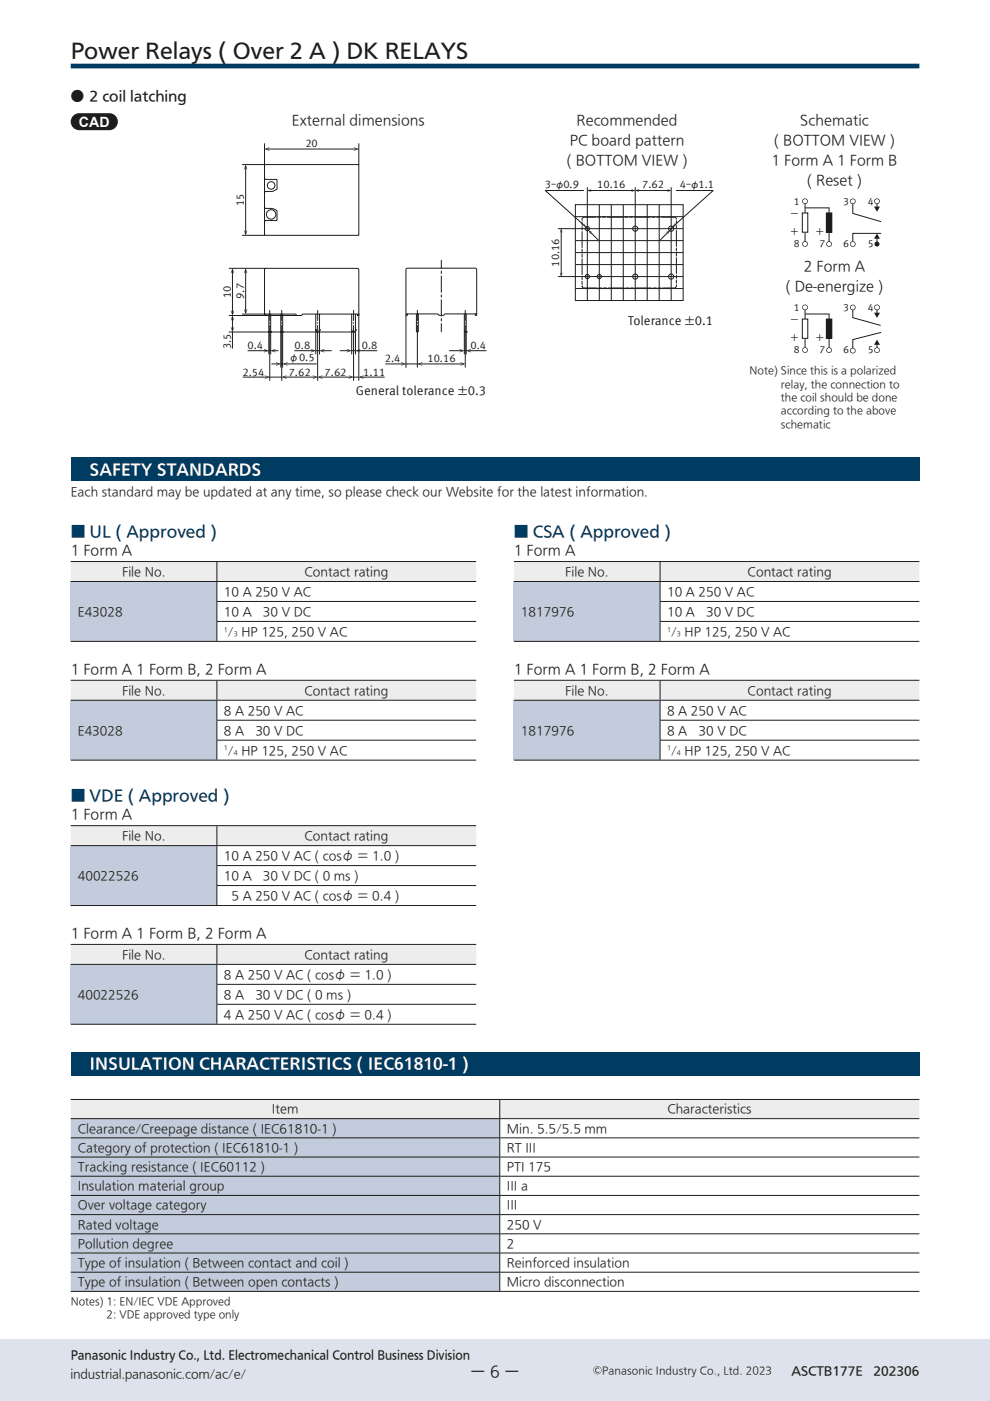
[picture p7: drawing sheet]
<svg xmlns="http://www.w3.org/2000/svg" width="210mm" height="297mm" viewBox="0 0 210 297" stroke-linecap="round" stroke-linejoin="round" font-family="sans-serif">
<g fill="#dde2ec">
<path d="M0 284h210v13h-210z"/>
<path d="M207 284h3v13h-3z"/>
</g>
<path d="M15 14h180" fill="none" stroke="#003c62" stroke-width="1" stroke-linecap="butt"/>
<path d="M125.8 290.5a.9 .9 0 0 0 1.8 0 .9 .9 0 0 0-1.8 0zM125.9 290.5a.8 .8 0 0 1 1.6 0 .8 .8 0 0 1-1.6 0zM126.3 290.2a.58 .58 0 0 0 .1 .7 .58 .58 0 0 0 .7 .1v-.2h-.6a.41 .41 0 0 1 0-.6 .41 .41 0 0 1 .6 0v-.2a.6 .6 0 0 0-.8 .2z" fill="#1d1d1b"/>
<path d="M15 97h180v5h-180z" fill="#003c62"/>
<g fill="#fff">
<path d="M15 29h26v23h-26z"/>
<path d="M46.6 28.7h57.1v56.3h-57.1z"/>
</g>
<g fill="none" stroke="#1d1d1b" stroke-width=".21">
<path d="M56.1 34.9h20v15h-20zM56.1 37.7l.3 .3 2.3 .1v2a3 3 0 0 1-2.4 .5l-.2 .3M52.1 57.2v9.1M56.1 43.9l.2 .2a3 3 0 0 1 2.4 .6v2h-2.3l-.3 .3M93.6 55.2v1.8M56.1 66.6h6.6l.3 .3h1l.2-.3h11.9M56.4 66.6v.3h-.3v-9.7l.3-.3h19.6l.1 .3v9.7h-.3v-.3M57 70.4h.1M57 66.6v3.8h.4v-3.8M57.2 65.7v2.3M57.2 68.9v2.3M57.4 70.4h.1"/>
<path d="M59.5 70.4h.1M59.6 66.6v3.8h.4v-3.8M59.8 65.7v2.3M59.8 68.9v2.3M60 70.4h.1M67 70h.1M67 66.6v3.4l.2 .4h.4l.2-.4v-3.4M67.4 65.7v2.3M67.4 68.9v2.3M67.8 70h.1M74.6 66.6v3.4l.2 .4h.4l.2-.4v-3.4M75 65.7v2.3"/>
<path d="M75 68.9v2.3M75.4 70h.1M86.1 66.6h6.8l.2 .3h1l.3-.3h6.7M86.4 66.6v.3h-.3v-9.7l.3-.3h14.6l.1 .3v9.7h-.3v-.3M88.3 66.6v3.8h.4v-3.8M88.5 65.7v2.3M88.5 68.9v2.3M93.6 68.6v1.8M98.5 66.6v3.8h.4v-3.8M98.5 70.4h.1M98.7 65.7v2.3M98.7 68.9v2.3"/>
<path d="M98.9 70.4h.1"/>
<circle cx="57.5" cy="39.3" r=".8"/>
<circle cx="57.5" cy="45.5" r="1"/>
</g>
<path d="M57.2 68.6v-.4M59.8 68.6v-.4M67.4 68.6v-.4M75 68.6v-.4M88.5 68.6v-.4M98.7 68.6v-.4" fill="none" stroke="#1d1d1b" stroke-width=".21" stroke-dasharray=".3 .3" stroke-linecap="butt"/>
<path d="M93.6 57.5v.8" fill="none" stroke="#1d1d1b" stroke-width=".21" stroke-dasharray=".5 .5"/>
<path d="M93.6 58.5v9.8" fill="none" stroke="#1d1d1b" stroke-width=".21" stroke-dasharray="3.5 .5 .5 .5"/>
<g fill="#1d1d1b">
<path d="M51.7 65.6h.1l.3 .7 .3-.7h.1l-.4 1z"/>
<path d="M52.1 56.9l.4 1h-.1l-.3-.7-.3 .7h-.1z"/>
</g>
<path d="M49.3 67.2v2.9M51.4 66.6h4.7" fill="none" stroke="#1d1d1b" stroke-width=".21"/>
<g fill="#1d1d1b">
<path d="M48.9 69.4h.1l.3 .7 .3-.7h.1l-.4 1z"/>
<path d="M49.3 66.9l.4 1h-.1l-.3-.7-.3 .7h-.1z"/>
</g>
<path d="M49.3 57.2v9.4M48.6 70.4h26.6M49.3 70.4v3.4" fill="none" stroke="#1d1d1b" stroke-width=".21"/>
<g fill="#1d1d1b">
<path d="M48.9 65.9h.1l.3 .7 .3-.7h.1l-.4 1z"/>
<path d="M49.3 56.9l.4 1h-.1l-.3-.7-.3 .7h-.1z"/>
</g>
<path d="M52.1 35.2v14.4M48.6 56.9h7.8M48.6 66.9h14.4" fill="none" stroke="#1d1d1b" stroke-width=".21"/>
<g fill="#1d1d1b">
<path d="M51.7 48.9h.1l.3 .7 .3-.7h.1l-.4 1z"/>
<path d="M52.1 34.9l.4 1h-.1l-.3-.7-.3 .7h-.1z"/>
</g>
<path d="M51.4 34.9h4.7M56.4 31.6h19.4M51.4 49.9h4.7" fill="none" stroke="#1d1d1b" stroke-width=".21"/>
<g fill="#1d1d1b">
<path d="M56.1 31.6l1-.4v.1l-.7 .3 .7 .3v.1z"/>
<path d="M75.1 31.2l1 .4-1 .4v-.1l.7-.3-.7-.3z"/>
</g>
<path d="M56.1 30.5v4.4M76.1 30.5v4.4M59.6 77.2h.4M59.6 70.4v7.5M60 70.4v7.5M60.3 77.2h6.8" fill="none" stroke="#1d1d1b" stroke-width=".21"/>
<path d="M60 77.2l1-.4v.1l-.7 .3 .7 .2v.1z" fill="#1d1d1b"/>
<path d="M57.6 77.2h1.6" fill="none" stroke="#1d1d1b" stroke-width=".21"/>
<path d="M58.6 76.8l1 .4-1 .3-.1-.1 .7-.2-.7-.3z" fill="#1d1d1b"/>
<path d="M67 74.4h.8M67 70v5.1M67.8 70v5.1M68.1 74.4h2.2" fill="none" stroke="#1d1d1b" stroke-width=".21"/>
<path d="M67.8 74.4l1-.4v.1l-.7 .3 .7 .2v.1z" fill="#1d1d1b"/>
<path d="M62.5 74.4h4.1" fill="none" stroke="#1d1d1b" stroke-width=".21"/>
<path d="M66 74l1 .4-1 .3-.1-.1 .7-.2-.7-.3z" fill="#1d1d1b"/>
<path d="M52.6 74.4h4.1M57 74.4h.4" fill="none" stroke="#1d1d1b" stroke-width=".21"/>
<path d="M56 74l1 .4-1 .3v-.1l.7-.2-.7-.3z" fill="#1d1d1b"/>
<path d="M57 70.4v4.7M57.4 70.4v4.7M57.7 74.4h1.3" fill="none" stroke="#1d1d1b" stroke-width=".21"/>
<path d="M57.4 74.4l1-.4v.1l-.7 .3 .7 .2v.1z" fill="#1d1d1b"/>
<path d="M74.6 74.4h.8M74.6 70v5.1M75.4 70v5.1M75.7 74.4h4.3" fill="none" stroke="#1d1d1b" stroke-width=".21"/>
<path d="M75.4 74.4l1-.4v.1l-.7 .3 .7 .2v.1z" fill="#1d1d1b"/>
<path d="M72.1 74.4h2.2" fill="none" stroke="#1d1d1b" stroke-width=".21"/>
<path d="M73.6 74l1 .4-1 .3-.1-.1 .7-.2-.7-.3z" fill="#1d1d1b"/>
<path d="M75 80h1.1M76.1 66.6v14.1M76.4 80h5.1" fill="none" stroke="#1d1d1b" stroke-width=".21"/>
<path d="M76.1 80l1-.4v.1l-.7 .3 .7 .2v.1z" fill="#1d1d1b"/>
<path d="M67.7 80h7" fill="none" stroke="#1d1d1b" stroke-width=".21"/>
<g fill="#1d1d1b">
<path d="M74 79.6l1 .4-1 .3v-.1l.7-.2-.7-.3z"/>
<path d="M67.4 80l1-.4v.1l-.7 .3 .7 .2v.1z"/>
</g>
<path d="M60.1 80h7M75 71.2v9.5" fill="none" stroke="#1d1d1b" stroke-width=".21"/>
<g fill="#1d1d1b">
<path d="M66.4 79.6l1 .4-1 .3-.1-.1 .7-.2-.7-.3z"/>
<path d="M59.8 80l1-.4v.1l-.7 .3 .7 .2v.1z"/>
</g>
<path d="M51.5 80h5.4M57.2 80h2.6M67.4 71.2v9.5" fill="none" stroke="#1d1d1b" stroke-width=".21"/>
<path d="M56.2 79.6l1 .4-1 .3v-.1l.7-.2-.7-.3z" fill="#1d1d1b"/>
<path d="M57.2 71.2v9.5M59.8 71.2v9.5M98.5 74.4h.4M99.2 74.4h3.9" fill="none" stroke="#1d1d1b" stroke-width=".21"/>
<path d="M98.9 74.4l1-.4v.1l-.7 .3 .7 .2v.1z" fill="#1d1d1b"/>
<path d="M95.3 74.4h2.9M98.5 70.4v4.7M98.9 70.4v4.7" fill="none" stroke="#1d1d1b" stroke-width=".21"/>
<path d="M97.5 74l1 .4-1 .3-.1-.1 .7-.2-.7-.3z" fill="#1d1d1b"/>
<path d="M88.8 77.2h9.6" fill="none" stroke="#1d1d1b" stroke-width=".21"/>
<g fill="#1d1d1b">
<path d="M97.7 76.8l1 .4-1 .3-.1-.1 .7-.2-.7-.3z"/>
<path d="M88.5 77.2l1-.4 .1 .1-.7 .3 .7 .2-.1 .1z"/>
</g>
<path d="M81.8 77.2h4M86.1 66.9v11M88.5 71.2v6.7M98.7 71.2v6.7" fill="none" stroke="#1d1d1b" stroke-width=".21"/>
<path d="M85.1 76.8l1 .4-1 .3v-.1l.7-.2-.7-.3z" fill="#1d1d1b"/>
<path d="M86.1 77.2h2.4" fill="none" stroke="#1d1d1b" stroke-width=".21"/>
<path d="M115.1 37.6h36.9v32.6h-36.9z" fill="#fff"/>
<g fill="none" stroke="#1d1d1b" stroke-width=".21">
<path d="M122 43.4h22.9v20.3h-22.9zM122 45.9h22.9M122 51h22.9M122 53.6h22.9M122 56.1h22.9M124.8 40.4h9.7M127.1 43.4v20.3M129.7 43.4v20.3M132.2 43.4v20.3M137.3 43.4v20.3M139.8 43.4v20.3M122 61.2h22.9"/>
<circle cx="124.6" cy="58.6" r=".45"/>
<circle cx="124.6" cy="48.5" r=".45"/>
<circle cx="127.1" cy="58.6" r=".45"/>
<circle cx="134.7" cy="48.5" r=".55"/>
<circle cx="134.7" cy="58.6" r=".55"/>
<circle cx="142.4" cy="48.5" r=".55"/>
<circle cx="142.4" cy="58.6" r=".55"/>
</g>
<path d="M123.5 46.3l.4-.2h19.4l.2 .4-.1 14.4-.3 .2-19.4-.1-.2-.3z" fill="none" stroke="#1d1d1b" stroke-width=".21" stroke-dasharray="3.4 .3 .7 .3 .7 .3"/>
<g fill="#1d1d1b">
<path d="M124.6 40.4l.8-.2-.6 .2 .6 .3z"/>
<path d="M133.9 40.1l.8 .3-.8 .3 .6-.3z"/>
</g>
<path d="M124.6 39.7v24M135 40.4h7.1" fill="none" stroke="#1d1d1b" stroke-width=".21"/>
<g fill="#1d1d1b">
<path d="M134.7 40.4l.9-.2-.6 .2 .5 .3z"/>
<path d="M141.6 40.1l.8 .3-.8 .3 .5-.3z"/>
</g>
<path d="M134.7 39.7v24M142.4 39.7v24M119 48.7v9.7" fill="none" stroke="#1d1d1b" stroke-width=".21"/>
<g fill="#1d1d1b">
<path d="M118.7 57.8l.3 .6 .3-.6-.3 .8z"/>
<path d="M119 48.5l.2 .8-.2-.6-.3 .6z"/>
</g>
<path d="M118.3 58.6h26.6M118.3 48.5h26.6M123.8 40.4h-8.1l8.4 7.6" fill="none" stroke="#1d1d1b" stroke-width=".21"/>
<path d="M123.8 47.4l.5 .7-.8-.3 .6 .2z" fill="#1d1d1b"/>
<path d="M125 49l2 2" fill="none" stroke="#1d1d1b" stroke-width=".21"/>
<path d="M124.8 48.8l.8 .5-.6-.3 .2 .6z" fill="#1d1d1b"/>
<path d="M124.3 48.1l.5 .7M143.5 40.4h7.8l-8.5 7.6" fill="none" stroke="#1d1d1b" stroke-width=".21"/>
<path d="M143 47.4l-.2 .6 .6-.2-.8 .3z" fill="#1d1d1b"/>
<path d="M141.9 49l-1.9 2" fill="none" stroke="#1d1d1b" stroke-width=".21"/>
<path d="M141.3 49.2l.8-.4-.4 .8 .2-.6z" fill="#1d1d1b"/>
<path d="M142.6 48.1l-.5 .7" fill="none" stroke="#1d1d1b" stroke-width=".21"/>
<path d="M167.1 41.2h20.3v12.3h-20.3z" fill="#fff"/>
<path d="M186 50.4v1.3" fill="none" stroke="#1d1d1b" stroke-width=".21"/>
<g fill="#1d1d1b">
<path d="M186 49.5l.6 1.1h-1.2z"/>
<circle cx="186" cy="51.7" r=".53"/>
</g>
<path d="M186.9 49.5h-6v2.2" fill="none" stroke="#1d1d1b" stroke-width=".21"/>
<circle cx="180.9" cy="51.7" r=".53" fill="#fff"/>
<path d="M180.4 51.7a.46 .46 0 0 1 .9 0 .46 .46 0 0 1-.9 0zM180.3 51.7a.6 .6 0 0 0 1.2 0 .6 .6 0 0 0-1.2 0z" fill="#1d1d1b"/>
<path d="M170.8 42.7v9" fill="none" stroke="#1d1d1b" stroke-width=".21"/>
<circle cx="170.8" cy="42.7" r=".53" fill="#fff"/>
<path d="M170.3 42.7a.46 .46 0 0 1 .9 0 .46 .46 0 0 1-.9 0zM170.2 42.7a.6 .6 0 0 0 1.2 0 .6 .6 0 0 0-1.2 0z" fill="#1d1d1b"/>
<circle cx="170.8" cy="51.7" r=".53" fill="#fff"/>
<path d="M170.3 51.7a.46 .46 0 0 0 .9 0 .46 .46 0 0 0-.9 0zM170.2 51.7a.6 .6 0 0 1 1.2 0 .6 .6 0 0 1-1.2 0z" fill="#1d1d1b"/>
<path d="M170.2 45.2h1.1v4h-1.1z" fill="#fff"/>
<path d="M170.2 45.2h1.1v4h-1.1z" fill="none" stroke="#1d1d1b" stroke-width=".21"/>
<path d="M175.3 45.2h1.1v4h-1.1z" fill="#1d1d1b"/>
<path d="M175.3 45.2h1.1v4h-1.1zM186 42.7v1.3" fill="none" stroke="#1d1d1b" stroke-width=".21"/>
<circle cx="186" cy="42.7" r=".53" fill="#fff"/>
<g fill="#1d1d1b">
<path d="M185.4 43.8h1.2l-.6 1.1z"/>
<path d="M185.5 42.7a.5 .5 0 0 1 1 0 .5 .5 0 0 1-1 0zM185.4 42.7a.6 .6 0 0 0 1.2 0 .6 .6 0 0 0-1.2 0z"/>
</g>
<path d="M180.9 42.7v2.6l6 1.7" fill="none" stroke="#1d1d1b" stroke-width=".21"/>
<circle cx="180.9" cy="42.7" r=".53" fill="#fff"/>
<path d="M180.4 42.7a.46 .46 0 0 1 .9 0 .46 .46 0 0 1-.9 0zM180.3 42.7a.6 .6 0 0 0 1.2 0 .6 .6 0 0 0-1.2 0z" fill="#1d1d1b"/>
<path d="M170.8 44.1h5.1v7.6" fill="none" stroke="#1d1d1b" stroke-width=".21"/>
<circle cx="175.9" cy="51.7" r=".53" fill="#fff"/>
<path d="M175.4 51.7a.46 .46 0 0 0 .9 0 .46 .46 0 0 0-.9 0zM175.3 51.7a.6 .6 0 0 1 1.2 0 .6 .6 0 0 1-1.2 0z" fill="#1d1d1b"/>
<path d="M167.1 63.7h20.3v12.2h-20.3z" fill="#fff"/>
<path d="M186 72.9v1.3" fill="none" stroke="#1d1d1b" stroke-width=".21"/>
<circle cx="186" cy="74.2" r=".53" fill="#fff"/>
<g fill="#1d1d1b">
<path d="M186 72l.6 1.1h-1.2z"/>
<path d="M185.5 74.2a.5 .5 0 0 1 1 0 .5 .5 0 0 1-1 0zM185.4 74.2a.6 .6 0 0 0 1.2 0 .6 .6 0 0 0-1.2 0z"/>
</g>
<path d="M186.9 70.5l-6 1.5v2.3" fill="none" stroke="#1d1d1b" stroke-width=".21"/>
<circle cx="180.9" cy="74.3" r=".53" fill="#fff"/>
<path d="M180.4 74.3a.46 .46 0 0 1 .9 0 .46 .46 0 0 1-.9 0zM180.3 74.3a.6 .6 0 0 0 1.2 0 .6 .6 0 0 0-1.2 0z" fill="#1d1d1b"/>
<path d="M170.8 65.2v9" fill="none" stroke="#1d1d1b" stroke-width=".21"/>
<circle cx="170.8" cy="65.2" r=".53" fill="#fff"/>
<path d="M170.3 65.2a.46 .46 0 0 1 .9 0 .46 .46 0 0 1-.9 0zM170.2 65.2a.6 .6 0 0 0 1.2 0 .6 .6 0 0 0-1.2 0z" fill="#1d1d1b"/>
<circle cx="170.8" cy="74.2" r=".53" fill="#fff"/>
<path d="M170.3 74.2a.46 .46 0 0 0 .9 0 .46 .46 0 0 0-.9 0zM170.2 74.2a.6 .6 0 0 1 1.2 0 .6 .6 0 0 1-1.2 0z" fill="#1d1d1b"/>
<path d="M170.2 67.7h1.1v4h-1.1z" fill="#fff"/>
<path d="M170.2 67.7h1.1v4h-1.1z" fill="none" stroke="#1d1d1b" stroke-width=".21"/>
<path d="M175.3 67.7h1.1v4h-1.1z" fill="#1d1d1b"/>
<path d="M175.3 67.7h1.1v4h-1.1zM186 65.2v1.3" fill="none" stroke="#1d1d1b" stroke-width=".21"/>
<circle cx="186" cy="65.2" r=".53" fill="#fff"/>
<g fill="#1d1d1b">
<path d="M185.4 66.3h1.2l-.6 1.1z"/>
<path d="M185.5 65.2a.5 .5 0 0 1 1 0 .5 .5 0 0 1-1 0zM185.4 65.2a.6 .6 0 0 0 1.2 0 .6 .6 0 0 0-1.2 0z"/>
</g>
<path d="M180.9 65.2v2.2l5.9 1.6" fill="none" stroke="#1d1d1b" stroke-width=".21"/>
<circle cx="180.9" cy="65.2" r=".53" fill="#fff"/>
<path d="M180.4 65.2a.46 .46 0 0 1 .9 0 .46 .46 0 0 1-.9 0zM180.3 65.2a.6 .6 0 0 0 1.2 0 .6 .6 0 0 0-1.2 0z" fill="#1d1d1b"/>
<path d="M170.8 66.6h5.1v7.6" fill="none" stroke="#1d1d1b" stroke-width=".21"/>
<circle cx="175.9" cy="74.2" r=".53" fill="#fff"/>
<g fill="#1d1d1b">
<path d="M15.5 24.5l.8-.4 .5-.1h6.4a1.8 1.8 0 0 1 1.8 1.8 1.8 1.8 0 0 1-1.8 1.8h-6.4a1.8 1.8 0 0 1-1.7-1.1 1.8 1.8 0 0 1 .4-2z"/>
<path d="M175.4 74.2a.46 .46 0 0 0 .9 0 .46 .46 0 0 0-.9 0zM175.3 74.2a.6 .6 0 0 1 1.2 0 .6 .6 0 0 1-1.2 0z"/>
</g>
<path d="M15 119.1h31v4.2h-31zM46 119.1h55v4.2h-55z" fill="#ededed"/>
<path d="M15 123.3h31v12.7h-31z" fill="#c3ccdc"/>
<path d="M15 119.1h86M46 119.2v4M15 136h86M15 123.3h86M45.9 127.5h55.1M45.9 131.8h55.1M46 123.4v4.1M46 127.6v4.1M46 131.8v4.1" fill="none" stroke="#1d1d1b" stroke-width=".21"/>
<path d="M109 119.1h31v4.2h-31zM140 119.1h55v4.2h-55z" fill="#ededed"/>
<path d="M109 123.3h31v12.7h-31z" fill="#c3ccdc"/>
<path d="M109 119.1h86M140 119.2v4M109 136h86M109 123.3h86M139.9 127.5h55.1M139.9 131.8h55.1M140 123.4v4.1M140 127.6v4.1M140 131.8v4.1" fill="none" stroke="#1d1d1b" stroke-width=".21"/>
<path d="M15 175.1h31v4.2h-31zM46 175.1h55v4.2h-55z" fill="#ededed"/>
<path d="M15 179.3h31v12.7h-31z" fill="#c3ccdc"/>
<path d="M15 175.1h86M15 179.3h86M46 175.2v4M46 179.4v4.1M15 192h86M45.9 183.5h55.1M45.9 187.8h55.1M46 183.6v4.1M46 187.8v4.1" fill="none" stroke="#1d1d1b" stroke-width=".21"/>
<path d="M15 223h180v5h-180z" fill="#003c62"/>
<path d="M15 233.1h91v4.1h-91zM106 233.1h89v4.1h-89z" fill="#ededed"/>
<path d="M15 237.2h91v4h-91zM15 241.2h91v4.1h-91zM15 245.3h91v4.1h-91zM15 249.4h91v4.1h-91zM15 253.5h91v4h-91zM15 257.5h91v4.1h-91zM15 261.6h91v4.1h-91zM15 265.7h91v4h-91zM15 269.7h91v4.1h-91z" fill="#c3ccdc"/>
<g fill="none" stroke="#1d1d1b" stroke-width=".21">
<path d="M15 233.1h180M15 237.2h180M106 233.2v3.9M106 237.3v3.9M15 241.2h180M15 245.3h180M15 249.4h180M15 253.5h180M15 257.5h180M106 241.3v4M106 245.4v3.9M106 249.4v4"/>
<path d="M106 253.5v4M106 257.6v3.9M15 273.8h180M15 261.6h180M15 265.7h180M15 269.7h180M106 261.6v4M106 265.7v4M106 269.8v3.9"/>
</g>
<path d="M109 144.2h31v4.3h-31zM140 144.2h55v4.3h-55z" fill="#ededed"/>
<path d="M109 148.5h31v12.7h-31z" fill="#c3ccdc"/>
<path d="M109 144.2h86M109 148.5h86M139.9 152.7h55.1M139.9 156.9h55.1M140 144.3v4.1M140 148.6v4M140 152.8v4.1M140 157v4.1M109 161.2h86" fill="none" stroke="#1d1d1b" stroke-width=".21"/>
<path d="M15 144.2h31v4.3h-31zM46 144.2h55v4.3h-55z" fill="#ededed"/>
<path d="M15 148.5h31v12.7h-31z" fill="#c3ccdc"/>
<path d="M15 144.2h86M15 148.5h86M45.9 152.7h55.1M45.9 156.9h55.1M46 144.3v4.1M46 148.6v4M46 152.8v4.1M46 157v4.1M15 161.2h86" fill="none" stroke="#1d1d1b" stroke-width=".21"/>
<path d="M15 200.2h31v4.3h-31zM46 200.2h55v4.3h-55z" fill="#ededed"/>
<path d="M15 204.5h31v12.7h-31z" fill="#c3ccdc"/>
<path d="M15 217.2h86M15 200.2h86M15 204.5h86M45.9 208.7h55.1M45.9 212.9h55.1M46 200.3v4.1M46 204.6v4M46 208.8v4.1M46 213v4.1" fill="none" stroke="#1d1d1b" stroke-width=".21"/>
<text font-size="4.2" fill="#1d1d1b" x="15" y="12.2">Power Relays ( Over 2 A ) DK RELAYS</text>
<g font-size="3.2" fill="#fff">
<text x="19" y="100.7">SAFETY STANDARDS</text>
<text x="19" y="226.7">INSULATION CHARACTERISTICS ( IEC61810-1 )</text>
</g>
<g font-size="3.2" fill="#003c62">
<text x="15" y="113.8">■ UL ( Approved )</text>
<text x="109" y="113.8">■ CSA ( Approved )</text>
<text x="15" y="169.8">■ VDE ( Approved )</text>
</g>
<text font-size="3.2" fill="#1d1d1b" x="99.8" y="292">ー 6 ー</text>
<text font-size="3" fill="#fff" x="16.8" y="26.9">CAD</text>
<g font-size="2.8" fill="#1d1d1b">
<text x="15" y="21.5">● 2 coil latching</text>
<text x="61.9" y="26.5">External dimensions</text>
<text x="122.3" y="26.5">Recommended</text>
<text x="169.7" y="26.5">Schematic</text>
<text x="120.2" y="35">( BOTTOM VIEW )</text>
<text x="120.8" y="30.7">PC board pattern</text>
<text x="163.6" y="35">1 Form A 1 Form B</text>
<text x="164.2" y="30.7">( BOTTOM VIEW )</text>
<text x="171.2" y="39.2">( Reset )</text>
<text x="170.5" y="57.5">2 Form A</text>
<text x="166.7" y="61.7">( De-energize )</text>
<text x="133.2" y="68.9">Tolerance ±0.1</text>
<text x="75.5" y="83.8">General tolerance ±0.3</text>
<text x="15" y="117.7">1 Form A</text>
<text x="109" y="117.7">1 Form A</text>
<text x="15" y="142.9">1 Form A 1 Form B, 2 Form A</text>
<text x="109" y="142.9">1 Form A 1 Form B, 2 Form A</text>
<text x="15" y="173.7">1 Form A</text>
<text x="15" y="198.9">1 Form A 1 Form B, 2 Form A</text>
</g>
<g font-size="2.5" fill="#1d1d1b">
<text x="15" y="105.2">Each standard may be updated at any time, so please check our Website for the latest information.</text>
<text x="25.9" y="122.1">File No.</text>
<text x="64.6" y="122.1">Contact rating</text>
<text x="119.9" y="122.1">File No.</text>
<text x="158.6" y="122.1">Contact rating</text>
<text x="16.5" y="130.6">E43028</text>
<text x="47.5" y="126.3">10 A 250 V AC</text>
<text x="47.5" y="130.6">10 A</text>
<text x="55.8" y="130.6">30 V DC</text>
<text x="110.5" y="130.6">1817976</text>
<text x="141.5" y="126.3">10 A 250 V AC</text>
<text x="141.5" y="130.6">10 A</text>
<text x="149.8" y="130.6">30 V DC</text>
<text x="48.4" y="134.8">/ HP 125, 250 V AC</text>
<text x="142.4" y="134.8">/ HP 125, 250 V AC</text>
<text x="25.9" y="147.3">File No.</text>
<text x="64.6" y="147.3">Contact rating</text>
<text x="119.9" y="147.3">File No.</text>
<text x="158.6" y="147.3">Contact rating</text>
<text x="16.5" y="155.8">E43028</text>
<text x="47.5" y="151.5">8 A 250 V AC</text>
<text x="47.5" y="155.8">8 A</text>
<text x="54.2" y="155.8">30 V DC</text>
<text x="110.5" y="155.8">1817976</text>
<text x="141.5" y="151.5">8 A 250 V AC</text>
<text x="141.5" y="155.8">8 A</text>
<text x="148.2" y="155.8">30 V DC</text>
<text x="48.4" y="160">/ HP 125, 250 V AC</text>
<text x="142.4" y="160">/ HP 125, 250 V AC</text>
<text x="25.9" y="178.1">File No.</text>
<text x="64.6" y="178.1">Contact rating</text>
<text x="47.5" y="182.3">10 A 250 V AC ( cosφ ＝ 1.0 )</text>
<text x="16.5" y="186.6">40022526</text>
<text x="47.5" y="186.6">10 A</text>
<text x="49.1" y="190.8">5 A 250 V AC ( cosφ ＝ 0.4 )</text>
<text x="55.8" y="186.6">30 V DC ( 0 ms )</text>
<text x="25.9" y="203.3">File No.</text>
<text x="64.6" y="203.3">Contact rating</text>
<text x="47.5" y="207.5">8 A 250 V AC ( cosφ ＝ 1.0 )</text>
<text x="16.5" y="211.8">40022526</text>
<text x="47.5" y="211.8">8 A</text>
<text x="47.5" y="216">4 A 250 V AC ( cosφ ＝ 0.4 )</text>
<text x="54.2" y="211.8">30 V DC ( 0 ms )</text>
<text x="57.7" y="236.1">Item</text>
<text x="141.5" y="236.1">Characteristics</text>
<text x="16.5" y="240.1">Clearance/Creepage distance ( IEC61810-1 )</text>
<text x="16.5" y="244.2">Category of protection ( IEC61810-1 )</text>
<text x="107.5" y="240.1">Min. 5.5/5.5 mm</text>
<text x="107.5" y="244.2">RT III</text>
<text x="16.5" y="248.3">Tracking resistance ( IEC60112 )</text>
<text x="107.5" y="248.3">PTI 175</text>
<text x="16.5" y="252.4">Insulation material group</text>
<text x="16.5" y="256.4">Over voltage category</text>
<text x="107.5" y="252.4">III a</text>
<text x="107.5" y="256.4">III</text>
<text x="16.5" y="260.5">Rated voltage</text>
<text x="107.5" y="260.5">250 V</text>
<text x="16.5" y="264.6">Pollution degree</text>
<text x="16.5" y="268.6">Type of insulation ( Between contact and coil )</text>
<text x="107.5" y="264.6">2</text>
<text x="107.5" y="268.6">Reinforced insulation</text>
<text x="16.5" y="272.7">Type of insulation ( Between open contacts )</text>
<text x="107.5" y="272.7">Micro disconnection</text>
<text x="15" y="292.2">industrial.panasonic.com/ac/e/</text>
<text x="15" y="288.2">Panasonic Industry Co., Ltd. Electromechanical Control Business Division</text>
<text x="167.9" y="291.4">ASCTB177E</text>
<text x="185.3" y="291.4">202306</text>
</g>
<g font-size="2.3" fill="#1d1d1b">
<text x="64.8" y="31.1">20</text>
<text x="115.6" y="39.9">3ｰφ0.9</text>
<text x="126.7" y="39.9">10.16</text>
<text x="136.2" y="39.9">7.62</text>
<text x="144.2" y="39.9">4ｰφ1.1</text>
<text x="51.7" y="43.7" transform="rotate(-90 51.7 43.7)">15</text>
<text x="118.6" y="56.6" transform="rotate(-90 118.6 56.6)">10.16</text>
<text x="49" y="63.2" transform="rotate(-90 49 63.2)">10</text>
<text x="51.7" y="63.4" transform="rotate(-90 51.7 63.4)">9.7</text>
<text x="49" y="74.1" transform="rotate(-90 49 74.1)">3.5</text>
<text x="52.5" y="74.1">0.4</text>
<text x="62.5" y="74.1">0.8</text>
<text x="76.7" y="74.1">0.8</text>
<text x="81.6" y="76.8">2.4</text>
<text x="90.7" y="76.8">10.16</text>
<text x="99.8" y="74">0.4</text>
<text x="51.4" y="79.6">2.54</text>
<text x="61.2" y="79.6">7.62</text>
<text x="68.9" y="79.6">7.62</text>
<text x="77.1" y="79.6">1.11</text>
</g>
<g font-size="2.2" fill="#1d1d1b">
<text x="168.4" y="43.4">1</text>
<text x="178.9" y="43.4">3</text>
<text x="184.1" y="43.4">4</text>
<text x="168.4" y="52.3">8</text>
<text x="173.8" y="52.3">7</text>
<text x="178.9" y="52.4">6</text>
<text x="184.1" y="52.4">5</text>
<text x="168.4" y="65.9">1</text>
<text x="178.9" y="65.9">3</text>
<text x="184.1" y="65.9">4</text>
<text x="168.4" y="74.8">8</text>
<text x="173.8" y="74.8">7</text>
<text x="178.9" y="74.8">6</text>
<text x="184.1" y="74.8">5</text>
</g>
<g font-size="2.1" fill="#1d1d1b">
<text x="61.3" y="76.5">φ0.5</text>
<text x="159" y="79.4">Note) Since this is a polarized</text>
<text x="165.6" y="82.2">relay, the connection to</text>
<text x="165.6" y="85">the coil should be done</text>
<text x="165.6" y="87.8">according to the above</text>
<text x="165.6" y="90.6">schematic</text>
<text x="15" y="276.7">Notes) 1: EN/IEC VDE Approved</text>
<text x="22.6" y="279.5">2: VDE approved type only</text>
<text x="127.7" y="291.3">Panasonic Industry Co., Ltd. 2023</text>
</g>
<g font-size="2" fill="#1d1d1b">
<text x="167.5" y="46">－</text>
<text x="167.5" y="49.8">＋</text>
<text x="172.9" y="49.8">＋</text>
<text x="167.5" y="68.5">－</text>
<text x="167.5" y="72.3">＋</text>
<text x="172.9" y="72.3">＋</text>
</g>
<g font-size="1.3" fill="#1d1d1b">
<text x="47.5" y="133.9">1</text>
<text x="49.6" y="134.8">3</text>
<text x="141.5" y="133.9">1</text>
<text x="143.6" y="134.8">3</text>
<text x="47.5" y="159.1">1</text>
<text x="49.6" y="160">4</text>
<text x="141.5" y="159.1">1</text>
<text x="143.6" y="160">4</text>
</g>
</svg>
